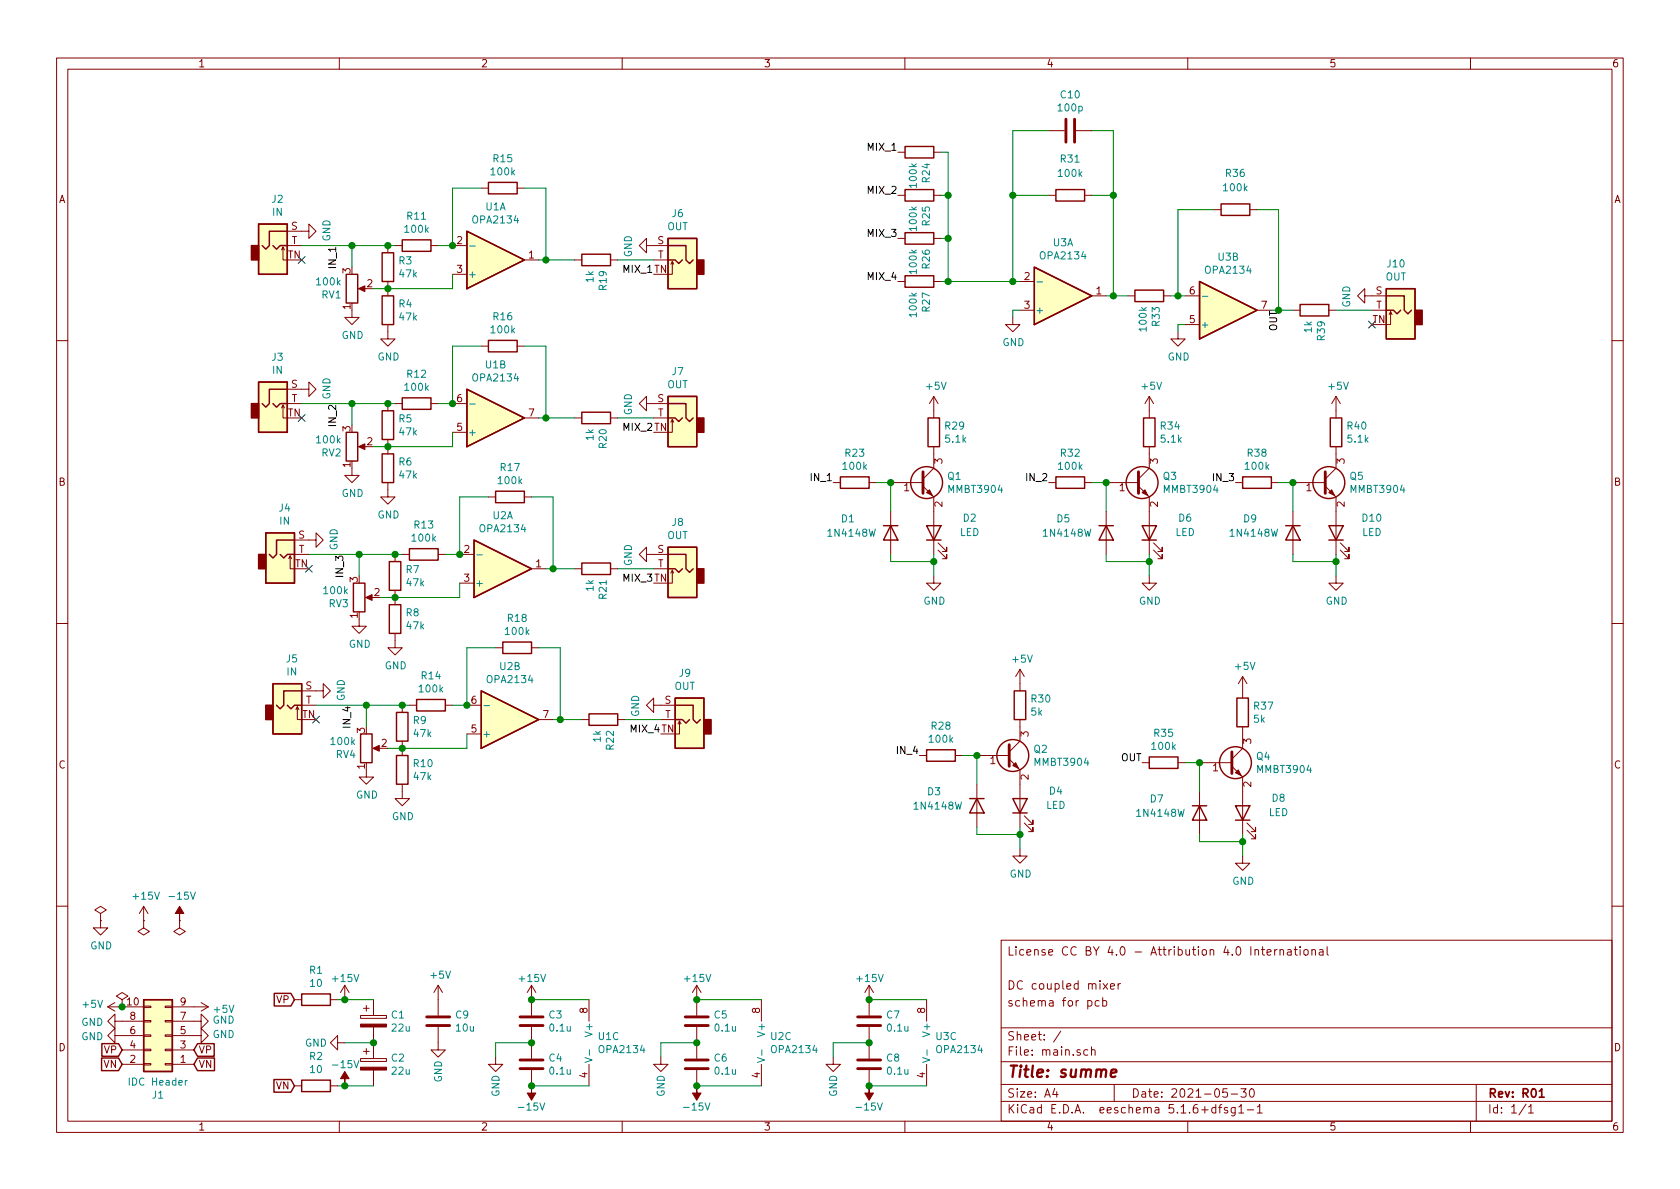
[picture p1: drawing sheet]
<svg xmlns="http://www.w3.org/2000/svg" width="297mm" height="210mm" viewBox="0 0 297 210" stroke-linecap="round" stroke-linejoin="round" font-family="sans-serif">
<g fill="none" stroke="#840000" stroke-width=".18">
<path d="M10 10.3h277v189.9h-277zM12 12.2h273v186.1h-273zM60 10.3v1.9M110 10.3v1.9M160 10.3v1.9M210 10.3v1.9M260 10.3v1.9M85.1 33.3h1.3M91.4 33.3h1.3M158.7 26.9h1.3M158.7 34.5h1.3M165.1 26.9h1.3"/>
<path d="M165.1 34.5h1.3M185.4 34.5h1.3M185.4 23.1h2.8M190.2 23.1h2.8M191.8 34.5h1.2M214.6 37.1h1.3M221 37.1h1.2M49.8 44.2l.2-.5v2.3h.8M50 43.7l.3 .5M50.8 40.9h3.8v-1.3l1.3 1.3-1.3 1.3v-1.3M50.8 43.4h2.5M62.2 54.9v1.2h1.3l-1.3 1.3-1.2-1.3h1.2"/>
<path d="M63.8 51h1M68.6 57.4v2.5h1.2l-1.2 1.3-1.3-1.3h1.3M68.6 43.4v1.3M68.6 49.8v2.5M69.8 43.4h1.3M76.2 43.4h1.3M80 43.4h2.5M80 48.5h2.5M92.7 46h2.5M101.6 46h1.3M107.9 46h1.3M114.3 43.4v-1.2l-1.3 1.2 1.3 1.3v-1.3h3.8"/>
<path d="M115.6 46h2.5M118.9 46.2l-.3 .5M119.1 46.7l-.2-.5v2.3h-.8M158.7 42.2h1.3M158.7 49.8h1.3M165.1 42.2h1.3M165.1 49.8h1.3M179.1 56.1v1.3h1.2l-1.2 1.3-1.3-1.3h1.3M180.3 49.8h2.6M180.3 54.9h2.6M193 52.3h2.6M199.4 52.3h1.3"/>
<path d="M205.7 52.3h1.3M208.3 58.7v1.2h1.2l-1.2 1.3-1.3-1.3h1.3M209.5 52.3h2.6M209.5 57.4h2.6M222.2 54.9h2.6M228.6 54.9h1.3M234.9 54.9h1.3M241.3 52.3v-1.3l-1.3 1.3 1.3 1.3v-1.3h3.8M242.6 54.9h2.5M245.9 55.1l-.3 .5M246.1 55.6l-.2-.5v2.3h-.8M10 60.2h2"/>
<path d="M49.8 72.1l.2-.5v2.3h.8M50 71.6l.3 .5M50.8 68.8h3.8v-1.2l1.3 1.2-1.3 1.3v-1.3M50.8 71.4h2.5M63.8 79h1M68.6 71.4v1.2M68.6 77.7v2.6M69.8 71.4h1.3M76.2 71.4h1.3M80 71.4h2.5M80 76.4h2.5M85.1 61.2h1.3"/>
<path d="M91.4 61.2h1.3M92.7 73.9h2.5M101.6 73.9h1.3M107.9 73.9h1.3M114.3 71.4v-1.3l-1.3 1.3 1.3 1.2v-1.2h3.8M115.6 73.9h2.5M118.9 74.2l-.3 .5M119.1 74.7l-.2-.5v2.2h-.8M165.1 79v3.8l-1.9 1.9M165.1 70.1v3.8M165.1 70.1l-.8 1.3M165.1 70.1l.8 1.3"/>
<path d="M203.2 79v3.8l-1.9 1.9M203.2 70.1v3.8M203.2 70.1l-.8 1.3M203.2 70.1l.8 1.3M236.2 79v3.8l-1.9 1.9M236.2 70.1v3.8M236.2 70.1l-.7 1.3M236.2 70.1l.8 1.3M285 60.2h2M51.1 98.8l.2-.5v2.3h.8M51.3 98.3l.3 .5M52.1 95.5h3.8v-1.3l1.2 1.3-1.2 1.3v-1.3"/>
<path d="M52.1 98h2.5M62.2 82.8v1.3h1.3l-1.3 1.2-1.2-1.2h1.2M68.6 85.3v2.6h1.2l-1.2 1.2-1.3-1.2h1.3M69.8 98v1.3M71.1 98h1.3M77.5 98h1.2M81.3 98h2.5M86.4 87.9h1.2M92.7 87.9h1.3M114.3 98v-1.2l-1.3 1.2 1.3 1.3v-1.3h3.8M147.3 85.3h1.3M153.7 85.3h1.2"/>
<path d="M157.5 90.4v7.6M157.5 85.3h5.7M163.2 86l1.9 1.9v10.1M165.9 97.3l1.5 1.5v-.8v.8h-.8M165.9 96l1.5 1.5v-.7v.7h-.8M185.4 85.3h1.3M191.8 85.3h1.2M195.6 90.4v7.6M195.6 85.3h5.7M201.3 86l1.9 1.9v10.1M204 97.3l1.5 1.5v-.8v.8h-.8M204 96l1.5 1.5v-.7v.7h-.8"/>
<path d="M218.4 85.3h1.3M224.8 85.3h1.3M228.6 90.4v7.6M228.6 85.3h5.7M234.3 86l1.9 1.9v10.1M237 97.3l1.5 1.5v-.8v.8h-.8M237 96l1.5 1.5v-.7v.7h-.8M10 110.3h2M63.5 109.5v1.2h1.3l-1.3 1.3-1.3-1.3h1.3M65 105.7h1M69.8 112v2.5h1.3l-1.3 1.3-1.2-1.3h1.2M69.8 104.4v2.5"/>
<path d="M81.3 103.1h2.5M87.6 114.5h1.3M94 100.6h2.5M94 114.5h1.2M101.6 100.6h1.3M107.9 100.6h1.3M115.6 100.6h2.5M118.9 100.8l-.3 .5M119.1 101.3l-.2-.5v2.3h-.8M165.1 101.8v1.3h1.3l-1.3 1.3-1.3-1.3h1.3M180.3 118.4v3.8M180.3 118.4l-.7 1.2"/>
<path d="M180.3 118.4l.8 1.2M203.2 101.8v1.3h1.3l-1.3 1.3-1.3-1.3h1.3M219.7 119.6v3.8M219.7 119.6l-.8 1.3M219.7 119.6l.8 1.3M236.2 101.8v1.3h1.3l-1.3 1.3-1.3-1.3h1.3M285 110.3h2M52.3 125.5l.3-.5v2.2h.7M52.6 125l.2 .5M53.3 122.2h3.8v-1.3l1.3 1.3-1.3 1.2v-1.2M53.3 124.7h2.6M64.8 136.1v1.3h1.2l-1.2 1.3-1.3-1.3h1.3"/>
<path d="M66.3 132.3h1M71.1 138.7v2.5h1.3l-1.3 1.3-1.3-1.3h1.3M71.1 124.7v1.3M71.1 131.1v2.5M72.4 124.7h1.3M78.7 124.7h1.3M82.5 124.7h2.6M82.5 129.8h2.6M95.2 127.2h2.6M102.9 127.2h1.2M109.2 127.2h1.3M115.6 124.7v-1.3l-1.3 1.3 1.3 1.3v-1.3h3.8"/>
<path d="M116.8 127.2h2.6M120.1 127.5l-.2 .5M120.4 128l-.3-.5v2.3h-.7M162.6 133.6h1.2M168.9 133.6h1.3M172.7 138.7v7.6M172.7 133.6h5.7M178.4 134.2l1.9 1.9v10.2M180.3 127.2v3.9l-1.9 1.9M201.9 134.9h1.3M208.3 134.9h1.2M212.1 139.9v7.7"/>
<path d="M212.1 134.9h5.7M217.8 135.5l1.9 1.9v10.2M219.7 128.5v3.8l-1.9 1.9M180.3 150.1v1.3h1.3l-1.3 1.2-1.2-1.2h1.2M181.1 145.5l1.5 1.6v-.8v.8h-.7M181.1 144.3l1.5 1.5v-.8v.8h-.7M219.7 151.4v1.2h1.3l-1.3 1.3-1.3-1.3h1.3M220.5 146.8l1.5 1.5v-.7v.7h-.8M220.5 145.5l1.5 1.6v-.8v.8h-.8M10 160.2h2M17.8 161.5l1-.6-1-.6-1 .6 1 .6v1.3M17.8 162.8h.1"/>
<path d="M17.8 162.8v1.3h1.2l-1.2 1.2-1.3-1.2h1.3M19 178l1.3 .8M19 178h6.4M20.3 177.3l-1.3 .7M21.6 176.8l1-.7-1-.6-1 .6 1 .7v1.2M21.6 178h.1M25.4 177.9h1.3v.3h-1.3zM25.4 162.8v1.3l1 .6-1 .6-1-.6 1-.6M25.4 162.8h.1M25.4 160.3l-.8 1.2M25.4 160.3v2.5M25.4 160.3l.8 1.2"/>
<path d="M29.2 177.9h1.3v.3h-1.3zM30.5 178h6.3M31.7 162.8v1.3l1.1 .6-1.1 .6-1-.6 1-.6M31.7 162.8h.1M35.6 177.3l1.2 .7M36.8 178l-1.2 .8M52.1 176.8h1.2M58.4 176.8h1.3M61 174.2l-.8 1.3M61 174.2v2.6M61 174.2l.7 1.3M63.8 179.6h4.5v.5h-4.5z"/>
<path d="M64.3 178.3h1M64.8 177.8v1M66 176.8v2.8M77.5 174.2l-.8 1.3M77.5 174.2v5.4M77.5 174.2l.7 1.3M94 174.2l-.8 1.3M94 174.2v5.4M94 174.2l.7 1.3M104.1 176.8v3.8M123.2 174.2l-.8 1.3M123.2 174.2v5.4"/>
<path d="M123.2 174.2l.8 1.3M134.6 176.8v3.8M153.7 174.2l-.8 1.3M153.7 174.2v5.4M153.7 174.2l.7 1.3M163.8 176.8v3.8M177 166.3h108v32h-108zM192.3 177l.5-.1 .3 .3-.1 .6-.2 .1-.5-.1M194.3 177l-.4-.1-.3 .3 .1 .6 .2 .1 .4-.1M195 177l.4-.1 .3 .3-.1 .6-.2 .1-.4-.1M195 176.4v1.5M195 173.9l.8 1"/>
<path d="M195.8 173.9l-.8 1M196.3 174.4l.8-.1-.1-.3-.5-.1-.2 .2 .1 .7h.6M197.7 173.9v1M198.1 173.9l-.4 .3M223 167.9h.6M223.2 167.4v1.3l.4 .2M224 168.4l.7-.1v-.3l-.5-.1-.2 .2 .1 .7h.6M225.4 167.9v1M225.8 167.9l-.4 .3M226.3 168l.2-.1 .4 .1v.9M226.3 167.9v1M227.7 168h.5l.1 .9"/>
<path d="M228.3 168.3h-.5l-.2 .2 .2 .4 .5-.1M228.8 167.9h.6M229 167.4v1.3l.4 .2M229.9 167.4v.2M229.9 167.9v1M230.6 168l.2-.1 .4 .1v.8l-.2 .1-.4-.1zM232 168l.2-.1 .3 .1 .1 .9M232 167.9v1M233.3 168h.6v.9M233.9 168.3h-.4l-.3 .2 .3 .4 .4-.1M234.6 167.4v1.3l.3 .2M285 160.2h2"/>
<path d="M20.3 180.6v-1.3l-1.3 1.3 1.3 1.3v-1.3h5.1M20.3 183.1v-1.2l-1.3 1.2 1.3 1.3v-1.3h5.1M21.6 188.2h3.8M21.6 185.7h3.8M25.4 180.5h1.3v.2h-1.3zM25.4 185.5h1.3v.3h-1.3zM25.4 188.1h1.3v.2h-1.3zM25.4 183h1.3v.3h-1.3zM29.2 180.5h1.3v.2h-1.3zM29.2 185.5h1.3v.3h-1.3zM29.2 188.1h1.3v.2h-1.3zM29.2 183h1.3v.3h-1.3z"/>
<path d="M30.5 183.1h5.1v-1.2l1.2 1.2-1.2 1.3v-1.3M30.5 180.6h5.1v-1.3l1.2 1.3-1.2 1.3v-1.3M30.5 188.2h3.8M30.5 185.7h3.8M52.1 192h1.2M58.4 192h1.3M59.7 184.4v-1.3l-1.3 1.3 1.3 1.3v-1.3h1.3M60 198.3v1.9M63.8 187.2h4.5v.5h-4.5zM64.3 185.9h1M64.8 185.4v1M66 181.6v5.6"/>
<path d="M66 189.2v2.8M77.5 181.6v4.1h1.2l-1.2 1.2-1.3-1.2h1.3M87.6 186.9v1.3h1.3l-1.3 1.3-1.2-1.3h1.2M94 181.6v5.6M94 189.2v2.8M104.1 188.2v3.8M110 198.3v1.9M116.8 186.9v1.3h1.3l-1.3 1.3-1.2-1.3h1.2M123.2 181.6v5.6M123.2 189.2v2.8M134.6 188.2v3.8M147.3 186.9v1.3h1.3l-1.3 1.3-1.3-1.3h1.3"/>
<path d="M153.7 181.6v5.6M153.7 189.2v2.8M160 198.3v1.9M163.8 188.2v3.8M177 194.8h108M177 191.8h108M177 187.8h108M177 181.8h108M186.5 192.5l-.4 1h1M186.8 193v1M187.6 182.3l-1.3 2M192.3 185.7l-.4-.1-.3 .3 .1 .6 .2 .1 .4-.1"/>
<path d="M193 185.7l.2-.1 .3 .1 .1 .9M193 185.1v1.5M197 191.8v3M210 198.3v1.9M215 195.9l-.5-.1-.3 .3 .1 .6 .2 .1 .5-.1M215 195.3v1.5M215.5 195.8h.5M216 195.3l-.3 .2v1.3M217 192.5h-.7l-.1 .7 .2-.1 .5 .1 .1 .2v.5l-.2 .1-.6-.1M217 195.9l-.3-.1-.2 .2v.3l.5 .1v.3h-.5M217.7 193.5h1.1M218.4 195.8v1.2l-.3 .3h-.3"/>
<path d="M218.4 195.9l-.4-.1-.3 .3 .1 .6h.6M219 195.8l.5-.5v1.5M219 196.8h.9M219.4 192.5h.9l-.5 .6 .5 .1v.7l-.3 .1-.6-.1M220.5 196.3h1.2M221.1 192.6l.2-.1a.8 .8 0 0 1 .5 .8 .8 .8 0 0 1-.5 .7 1 1 0 0 1-.2-1.4zM222.3 195.8l.4-.5v1.5M222.3 196.8h.9M260 198.3v1.9M261 191.8v6.5M269.8 195.2l-1.2 2M270.3 195.8l.4-.5v1.5"/>
<path d="M270.3 196.8h.8"/>
</g>
<path d="M272.2 193l.4-.5v1.5M272.2 194h.8" fill="none" stroke="#840000" stroke-width=".3"/>
<path d="M196.4 189.8l1-.2-.1-.4h-.7l-.2 1 .2 .2 .6-.1" fill="none" stroke="#840000" stroke-width=".41"/>
<g fill="none" stroke="#840000" stroke-width=".25">
<path d="M45.7 39.6h5.1v8.9h-5.1zM86.4 32.3h5v2h-5zM160 25.9h5.1v2h-5.1zM160 33.5h5.1v2.1h-5.1zM186.7 33.5h5.1v2.1h-5.1zM215.9 36.1h5.1v2h-5.1zM48.3 43.4l.6 .7 .6-.7h1.3M50.8 40.9h-3.2v2.5l-.6 .7-.6-.7M61.2 48.5h2v5.1h-2zM67.6 52.3h2v5.1h-2zM67.6 44.7h2v5.1h-2zM71.1 42.4h5.1v2h-5.1z"/>
<path d="M82.5 40.9l10.2 5.1-10.2 5zM102.9 45h5v2h-5zM118.1 42.2h5.1v8.8h-5.1zM118.1 46h1.3l.6 .6 .6-.6M118.1 43.4h3.2v2.6l.6 .6 .7-.6M160 41.1h5.1v2.1h-5.1zM160 48.8h5.1v2h-5.1zM182.9 47.2l10.1 5.1-10.1 5.1zM200.7 51.3h5v2h-5zM212.1 49.8l10.1 5.1-10.1 5zM229.9 53.8h5v2.1h-5zM245.1 51h5.1v8.9h-5.1z"/>
<path d="M245.1 54.9h1.3l.6 .6 .6-.6M245.1 52.3h3.2v2.6l.6 .6 .7-.6M45.7 67.6h5.1v8.8h-5.1zM48.3 71.4l.6 .6 .6-.6h1.3M50.8 68.8h-3.2v2.6l-.6 .6-.6-.6M61.2 76.4h2v5.1h-2zM67.6 72.6h2v5.1h-2zM71.1 70.4h5.1v2h-5.1zM82.5 68.8l10.2 5.1-10.2 5.1zM86.4 60.2h5v2h-5zM102.9 72.9h5v2h-5zM118.1 70.1h5.1v8.9h-5.1z"/>
<path d="M118.1 73.9h1.3l.6 .6 .6-.6M118.1 71.4h3.2v2.5l.6 .6 .7-.6M164.1 73.9h2v5.1h-2zM202.2 73.9h2v5.1h-2zM235.2 73.9h2v5.1h-2zM47 94.2h5.1v8.9h-5.1zM49.5 98l.7 .7 .6-.7h1.3M52.1 95.5h-3.2v2.5l-.6 .7-.7-.7M67.6 80.3h2v5h-2zM68.8 99.3h2.1v5.1h-2.1zM72.4 97h5.1v2.1h-5.1zM83.8 95.5l10.2 5.1-10.2 5.1z"/>
<path d="M87.6 86.9h5.1v2h-5.1zM102.9 99.6h5v2h-5zM118.1 96.8h5.1v8.9h-5.1zM118.1 98h3.2v2.6l.6 .6 .7-.6M148.6 84.3h5.1v2.1h-5.1zM156.2 93h2.5M157.5 93l1.2 2.5h-2.5zM163.8 93h2.6l-1.3 2.5zM163.8 95.5h2.6M186.7 84.3h5.1v2.1h-5.1zM194.3 93h2.5M195.6 93l1.2 2.5h-2.5z"/>
<path d="M201.9 93h2.6l-1.3 2.5zM201.9 95.5h2.6M219.7 84.3h5.1v2.1h-5.1zM227.3 93h2.6M228.6 93l1.3 2.5h-2.6zM234.9 93h2.6l-1.3 2.5zM234.9 95.5h2.6M62.5 103.1h2v5.1h-2zM68.8 106.9h2.1v5.1h-2.1zM88.9 113.5h5.1v2.1h-5.1zM118.1 100.6h1.3l.6 .6 .6-.6M48.3 120.9h5v8.9h-5z"/>
<path d="M50.8 124.7l.6 .6 .7-.6h1.2M53.3 122.2h-3.1v2.5l-.7 .6-.6-.6M63.8 129.8h2v5.1h-2zM70.1 133.6h2v5.1h-2zM70.1 126h2v5.1h-2zM73.7 123.7h5v2h-5zM85.1 122.2l10.1 5-10.1 5.1zM104.1 126.2h5.1v2.1h-5.1zM119.4 123.4h5.1v8.9h-5.1zM119.4 127.2h1.2l.7 .7 .6-.7M119.4 124.7h3.2v2.5l.6 .7 .6-.7M163.8 132.6h5.1v2h-5.1z"/>
<path d="M179.3 122.2h2.1v5h-2.1zM203.2 133.9h5.1v2h-5.1zM218.7 123.4h2v5.1h-2zM171.4 141.2h2.6M172.7 141.2l1.3 2.6h-2.6zM179.1 141.2h2.5l-1.3 2.6zM179.1 143.8h2.5M210.8 142.5h2.6M212.1 142.5l1.3 2.5h-2.6zM218.4 142.5h2.6l-1.3 2.5zM218.4 145h2.6M25.4 176.8h5.1v12.7h-5.1z"/>
<path d="M48.5 175.7h2.9l.7 1.1-.7 1.1h-2.9zM53.3 175.8h5.1v2h-5.1zM18 187.1h3l.6 1.1-.6 1.1h-3zM18 184.6h3l.6 1.1-.6 1.1h-3zM34.9 187.1h3v2.2h-3l-.6-1.1zM34.9 184.6h3v2.2h-3l-.6-1.1zM48.4 190.9h3l.7 1.1-.7 1.1h-3zM53.3 191h5.1v2h-5.1z"/>
<circle cx="163.8" cy="85.3" r="2.82"/>
<circle cx="201.9" cy="85.3" r="2.82"/>
<circle cx="234.9" cy="85.3" r="2.82"/>
<circle cx="179.1" cy="133.6" r="2.82"/>
<circle cx="218.4" cy="134.9" r="2.82"/>
</g>
<g fill="#840000" stroke="#840000" stroke-width=".18">
<path d="M64.6 105.7l1.2-.5v1z"/>
<path d="M63.4 79l1.1-.5v1z"/>
<path d="M63.4 51l1.1-.5v1.1z"/>
<path d="M65.9 132.3l1.2-.5v1z"/>
<path d="M163.8 87.1l.5-.5 .5 1z"/>
<path d="M202.4 86.6l.5 1-1-.5z"/>
<path d="M234.9 87.1l.6-.5 .5 1z"/>
<path d="M179.1 135.4l.5-.5 .5 1z"/>
<path d="M218.4 136.6l.5-.5 .6 1.1z"/>
<path d="M94 192v1.3h.7l-.7 1.3-.8-1.3h.8z"/>
<path d="M153.7 192v1.3h.7l-.7 1.3-.8-1.3h.8z"/>
<path d="M123.2 192v1.3h.8l-.8 1.3-.8-1.3h.8z"/>
<path d="M31.7 160.3l.8 1.2h-.8v1.3v-1.3h-.7z"/>
<path d="M61 189.5l.7 1.2h-.7v1.3v-1.3h-.8z"/>
<path d="M63.8 181.1h4.5v.5h-4.5z"/>
<path d="M63.8 188.7h4.5v.5h-4.5z"/>
</g>
<g fill="#ffffc2" stroke="#ffffc2" stroke-width=".18">
<path d="M47 94.2h5.1v8.9h-5.1z"/>
<path d="M45.7 67.6h5.1v8.8h-5.1z"/>
<path d="M118.1 42.2h5.1v8.8h-5.1z"/>
<path d="M118.1 70.1h5.1v8.9h-5.1z"/>
<path d="M119.4 123.4h5.1v8.9h-5.1z"/>
<path d="M118.1 96.8h5.1v8.9h-5.1z"/>
<path d="M45.7 39.6h5.1v8.9h-5.1z"/>
<path d="M48.3 120.9h5v8.9h-5z"/>
<path d="M82.5 40.9l10.2 5.1-10.2 5z"/>
<path d="M25.4 176.8h5.1v12.7h-5.1z"/>
<path d="M245.1 51h5.1v8.9h-5.1z"/>
<path d="M85.1 122.2l10.1 5-10.1 5.1z"/>
<path d="M182.9 47.2l10.1 5.1-10.1 5.1z"/>
<path d="M212.1 49.8l10.1 5.1-10.1 5z"/>
<path d="M83.8 95.5l10.2 5.1-10.2 5.1z"/>
<path d="M82.5 68.8l10.2 5.1-10.2 5.1z"/>
</g>
<g fill="#840000" stroke="#840000" stroke-width=".25">
<path d="M45.7 98h1.3v2.6h-1.3z"/>
<path d="M44.4 71.4h1.3v2.5h-1.3z"/>
<path d="M123.2 46h1.3v2.5h-1.3z"/>
<path d="M123.2 73.9h1.3v2.5h-1.3z"/>
<path d="M124.5 127.2h1.2v2.6h-1.2z"/>
<path d="M123.2 100.6h1.3v2.5h-1.3z"/>
<path d="M44.4 43.4h1.3v2.6h-1.3z"/>
<path d="M47 124.7h1.3v2.5h-1.3z"/>
<path d="M250.2 54.9h1.3v2.5h-1.3z"/>
</g>
<g fill="none" stroke="#840000" stroke-width=".51">
<path d="M188.5 21.1v4M190 21.1v4M163.2 83.4v3.8M201.3 83.4v3.8M234.3 83.4v3.8M178.4 131.7v3.8M217.8 133v3.8M75.4 179.8h4.1M91.9 179.8h4.1M121.2 179.8h4M151.6 179.8h4.1M75.4 181.4h4.1"/>
<path d="M91.9 181.4h4.1M91.9 189h4.1M91.9 187.4h4.1M121.2 181.4h4M121.2 189h4M121.2 187.4h4M151.6 181.4h4.1M151.6 189h4.1M151.6 187.4h4.1"/>
</g>
<g fill="none" stroke="#008484" stroke-width=".18">
<path d="M83 43.5h1M183.4 49.9h1M212.6 52.4h1M83 71.4h1M84.3 98.1h1M85.6 124.8h1M33.1 191.1l-.3 .2M103.4 187l1.3 .4-1.3 .5M104.2 185.6v1M133.9 187l1.3 .4-1.3 .5M134.7 185.6v1M163.1 187l1.3 .4-1.3 .5"/>
<path d="M163.9 185.6v1"/>
</g>
<g fill="none" stroke="#008400" stroke-width=".18">
<path d="M85.1 33.3h-5.1v10.1h-2.5M92.7 33.3h3.8v12.7M166.4 34.5h1.2M166.4 26.9h1.2v22.9M179.1 34.5h6.3M185.4 23.1h-6.3v26.7M193 23.1h3.8v29.2M193 34.5h3.8M214.6 37.1h-6.3v15.2M222.2 37.1h3.9v17.8h2.5M53.3 43.4h16.5M62.2 43.4v3.8"/>
<path d="M80 48.5v2.5h-14M95.2 46h6.4M109.2 46h6.4M166.4 49.8h13.9M166.4 42.2h1.2M180.3 54.9h-1.2v1.2M195.6 52.3h3.8M207 52.3h2.5M209.5 57.4h-1.2v1.3M236.2 54.9h6.4M53.3 71.4h16.5M62.2 71.4v3.8"/>
<path d="M80 76.4v2.6h-14M85.1 61.2h-5.1v10.2h-2.5M92.7 61.2h3.8v12.7M95.2 73.9h6.4M109.2 73.9h6.4M54.6 98h16.5M63.5 98v3.8M86.4 87.9h-5.1v10.1h-2.6M94 87.9h3.8v12.7M154.9 85.3h2.6v5.1M157.5 98v1.3h7.6M165.1 98v3.8"/>
<path d="M193 85.3h2.6v5.1M195.6 98v1.3h7.6M203.2 98v3.8M226.1 85.3h2.5v5.1M228.6 98v1.3h7.6M236.2 98v3.8M81.3 103.1v2.6h-14M87.6 114.5h-5.1v10.2h-2.5M95.2 114.5h3.9v12.7M96.5 100.6h5.1M109.2 100.6h6.4M55.9 124.7h16.5"/>
<path d="M64.8 124.7v3.8M82.5 129.8v2.5h-13.9M97.8 127.2h5.1M110.5 127.2h6.3M170.2 133.6h2.5v5.1M209.5 134.9h2.6v5M172.7 146.3v1.3h7.6M180.3 146.3v3.8M212.1 147.6v1.2h7.6M219.7 147.6v3.8M59.7 176.8h6.3M94 176.8h10.1"/>
<path d="M123.2 176.8h11.4M153.7 176.8h10.1M59.7 192h6.3M61 184.4h5M94 192h10.1M94 184.4h-6.4v2.5M123.2 192h11.4M123.2 184.4h-6.4v2.5M153.7 192h10.1M153.7 184.4h-6.4v2.5"/>
</g>
<g fill="#008400" stroke="#008400" stroke-width=".25">
<circle cx="123.2" cy="192" r=".51"/>
<circle cx="94" cy="176.8" r=".51"/>
<circle cx="226.1" cy="54.9" r=".51"/>
<circle cx="94" cy="184.4" r=".51"/>
<circle cx="167.6" cy="34.5" r=".51"/>
<circle cx="165.1" cy="99.3" r=".51"/>
<circle cx="94" cy="192" r=".51"/>
<circle cx="196.9" cy="52.3" r=".51"/>
<circle cx="123.2" cy="176.8" r=".51"/>
<circle cx="208.3" cy="52.3" r=".51"/>
<circle cx="123.2" cy="184.4" r=".51"/>
<circle cx="99.1" cy="127.2" r=".51"/>
<circle cx="167.6" cy="42.2" r=".51"/>
<circle cx="68.6" cy="71.4" r=".51"/>
<circle cx="21.6" cy="178" r=".51"/>
<circle cx="66" cy="184.4" r=".51"/>
<circle cx="68.6" cy="79" r=".51"/>
<circle cx="62.2" cy="71.4" r=".51"/>
<circle cx="82.6" cy="124.7" r=".51"/>
<circle cx="167.6" cy="49.8" r=".51"/>
<circle cx="179.1" cy="34.5" r=".51"/>
<circle cx="81.3" cy="98" r=".51"/>
<circle cx="80" cy="71.4" r=".51"/>
<circle cx="62.2" cy="43.4" r=".51"/>
<circle cx="80" cy="43.4" r=".51"/>
<circle cx="196.9" cy="34.5" r=".51"/>
<circle cx="68.6" cy="51" r=".51"/>
<circle cx="68.6" cy="43.4" r=".51"/>
<circle cx="61" cy="176.8" r=".51"/>
<circle cx="71.1" cy="124.7" r=".51"/>
<circle cx="71.1" cy="132.3" r=".51"/>
<circle cx="219.7" cy="148.8" r=".51"/>
<circle cx="157.5" cy="85.3" r=".51"/>
<circle cx="195.6" cy="85.3" r=".51"/>
<circle cx="64.8" cy="124.7" r=".51"/>
<circle cx="228.6" cy="85.3" r=".51"/>
<circle cx="61" cy="192" r=".51"/>
<circle cx="172.7" cy="133.6" r=".51"/>
<circle cx="180.3" cy="147.6" r=".51"/>
<circle cx="212.1" cy="134.9" r=".51"/>
<circle cx="236.2" cy="99.3" r=".51"/>
<circle cx="69.9" cy="98" r=".51"/>
<circle cx="69.9" cy="105.7" r=".51"/>
<circle cx="96.5" cy="46" r=".51"/>
<circle cx="153.7" cy="176.8" r=".51"/>
<circle cx="179.1" cy="49.8" r=".51"/>
<circle cx="153.7" cy="192" r=".51"/>
<circle cx="96.5" cy="73.9" r=".51"/>
<circle cx="203.2" cy="99.3" r=".51"/>
<circle cx="63.5" cy="98" r=".51"/>
<circle cx="153.7" cy="184.4" r=".51"/>
<circle cx="97.8" cy="100.6" r=".51"/>
</g>
<path d="M52.7 45.4l1.2 1.2M53.9 45.4l-1.2 1.2M242 56.8l1.2 1.2M243.2 56.8l-1.2 1.2M52.7 73.3l1.2 1.2M53.9 73.3l-1.2 1.2M54 100l1.2 1.2M55.2 100l-1.2 1.2M55.3 126.6l1.2 1.3M56.5 126.6l-1.2 1.3" fill="none" stroke="#000084" stroke-width=".18"/>
<text font-size="2.8" fill="#840000" x="178" y="190.5">Title: summe</text>
<g font-size="2.1" fill="#840000">
<text x="178" y="169">License CC BY 4.0 - Attribution 4.0 International</text>
<text x="178" y="178">schema for pcb</text>
<text x="178" y="175">DC coupled mixer</text>
<text x="178" y="184">Sheet: /</text>
<text x="178" y="186.7">File: main.sch</text>
<text x="178" y="196.9">KiCad E.D.A. eeschema 5.1.6+dfsg1-1</text>
<text x="178" y="194.1">Size: A4</text>
<text x="200" y="194.1">Date: 2021-05-30</text>
<text x="263" y="194.1">Rev: R01</text>
<text x="263" y="196.9">Id: 1/1</text>
</g>
<g font-size="1.8" fill="#840000">
<text x="35" y="11.9">1</text>
<text x="85" y="11.9">2</text>
<text x="135" y="11.9">3</text>
<text x="185" y="11.9">4</text>
<text x="235" y="11.9">5</text>
<text x="285" y="11.9">6</text>
<text x="10.4" y="35.9">A</text>
<text x="285.4" y="35.9">A</text>
<text x="51.5" y="40.6">S</text>
<text x="50.9" y="45.7">TN</text>
<text x="51.5" y="43.2">T</text>
<text x="80.8" y="43.2">2</text>
<text x="93.5" y="45.7">1</text>
<text x="116.3" y="43.2">S</text>
<text x="116.3" y="45.7">T</text>
<text x="62" y="48.4" transform="rotate(-90 62 48.4)">3</text>
<text x="64.9" y="50.8">2</text>
<text x="80.8" y="48.3">3</text>
<text x="181.1" y="49.5">2</text>
<text x="193.8" y="52.1">1</text>
<text x="210.3" y="52.1">6</text>
<text x="243.3" y="52.1">S</text>
<text x="62" y="54.7" transform="rotate(-90 62 54.7)">1</text>
<text x="181.1" y="54.6">3</text>
<text x="210.3" y="57.1">5</text>
<text x="223" y="54.6">7</text>
<text x="242.7" y="57.1">TN</text>
<text x="243.3" y="54.6">T</text>
<text x="51.5" y="68.6">S</text>
<text x="51.5" y="71.1">T</text>
<text x="80.8" y="71.1">6</text>
<text x="116.3" y="71.1">S</text>
<text x="50.9" y="73.7">TN</text>
<text x="62" y="76.3" transform="rotate(-90 62 76.3)">3</text>
<text x="80.8" y="76.2">5</text>
<text x="93.5" y="73.7">7</text>
<text x="116.3" y="73.7">T</text>
<text x="62" y="82.6" transform="rotate(-90 62 82.6)">1</text>
<text x="64.9" y="78.7">2</text>
<text x="166.6" y="82" transform="rotate(-90 166.6 82)">3</text>
<text x="204.7" y="82" transform="rotate(-90 204.7 82)">3</text>
<text x="237.7" y="82" transform="rotate(-90 237.7 82)">3</text>
<text x="10.4" y="85.9">B</text>
<text x="159.8" y="86.9">1</text>
<text x="166.6" y="89.6" transform="rotate(-90 166.6 89.6)">2</text>
<text x="197.9" y="86.9">1</text>
<text x="204.7" y="89.6" transform="rotate(-90 204.7 89.6)">2</text>
<text x="231" y="86.9">1</text>
<text x="237.7" y="89.6" transform="rotate(-90 237.7 89.6)">2</text>
<text x="285.4" y="85.9">B</text>
<text x="52.8" y="95.2">S</text>
<text x="52.2" y="100.3">TN</text>
<text x="52.8" y="97.8">T</text>
<text x="82.1" y="97.8">2</text>
<text x="94.8" y="100.3">1</text>
<text x="116.3" y="97.8">S</text>
<text x="116.3" y="100.3">T</text>
<text x="63.2" y="103" transform="rotate(-90 63.2 103)">3</text>
<text x="66.2" y="105.4">2</text>
<text x="82.1" y="102.9">3</text>
<text x="63.2" y="109.3" transform="rotate(-90 63.2 109.3)">1</text>
<text x="54" y="121.9">S</text>
<text x="54.1" y="124.5">T</text>
<text x="83.3" y="124.5">6</text>
<text x="117.5" y="124.5">S</text>
<text x="53.4" y="127">TN</text>
<text x="64.5" y="129.6" transform="rotate(-90 64.5 129.6)">3</text>
<text x="83.3" y="129.5">5</text>
<text x="96" y="127">7</text>
<text x="117.6" y="127">T</text>
<text x="181.9" y="130.3" transform="rotate(-90 181.9 130.3)">3</text>
<text x="221.2" y="131.5" transform="rotate(-90 221.2 131.5)">3</text>
<text x="10.4" y="135.9">C</text>
<text x="64.5" y="136" transform="rotate(-90 64.5 136)">1</text>
<text x="67.5" y="132.1">2</text>
<text x="175.1" y="135.1">1</text>
<text x="181.9" y="137.9" transform="rotate(-90 181.9 137.9)">2</text>
<text x="214.5" y="136.4">1</text>
<text x="285.4" y="135.9">C</text>
<text x="221.2" y="139.2" transform="rotate(-90 221.2 139.2)">2</text>
<text x="22.5" y="177.8">10</text>
<text x="31.9" y="177.8">9</text>
<text x="48.9" y="177.4">VP</text>
<text x="103.9" y="179.2" transform="rotate(-90 103.9 179.2)">8</text>
<text x="134.4" y="179.2" transform="rotate(-90 134.4 179.2)">8</text>
<text x="163.6" y="179.2" transform="rotate(-90 163.6 179.2)">8</text>
<text x="10.4" y="185.9">D</text>
<text x="23" y="185.4">4</text>
<text x="23" y="182.9">6</text>
<text x="23" y="180.3">8</text>
<text x="31.9" y="185.4">3</text>
<text x="31.9" y="182.9">5</text>
<text x="31.9" y="180.3">7</text>
<text x="285.4" y="185.9">D</text>
<text x="18.3" y="188.8">VN</text>
<text x="18.4" y="186.3">VP</text>
<text x="23" y="188">2</text>
<text x="31.9" y="188">1</text>
<text x="35.1" y="188.8">VN</text>
<text x="35.1" y="186.3">VP</text>
<text x="103.9" y="190.6" transform="rotate(-90 103.9 190.6)">4</text>
<text x="134.4" y="190.6" transform="rotate(-90 134.4 190.6)">4</text>
<text x="163.6" y="190.6" transform="rotate(-90 163.6 190.6)">4</text>
<text x="48.8" y="192.7">VN</text>
<text x="35" y="199.9">1</text>
<text x="85" y="199.9">2</text>
<text x="135" y="199.9">3</text>
<text x="185" y="199.9">4</text>
<text x="235" y="199.9">5</text>
<text x="285" y="199.9">6</text>
</g>
<g font-size="1.8" fill="#008484">
<text x="187.6" y="17.4">C10</text>
<text x="187.2" y="19.7">100p</text>
<text x="87.3" y="28.7">R15</text>
<text x="187.6" y="28.7">R31</text>
<text x="48.1" y="35.9">J2</text>
<text x="86.9" y="31">100k</text>
<text x="162.1" y="33" transform="rotate(-90 162.1 33)">100k</text>
<text x="164.4" y="32.2" transform="rotate(-90 164.4 32.2)">R24</text>
<text x="187.2" y="31.3">100k</text>
<text x="216.5" y="33.8">100k</text>
<text x="216.8" y="31.3">R36</text>
<text x="48.2" y="38.2">IN</text>
<text x="71.7" y="41.2">100k</text>
<text x="72" y="38.9">R11</text>
<text x="83.7" y="39.5">OPA2134</text>
<text x="85.9" y="37.2">U1A</text>
<text x="118" y="40.7">OUT</text>
<text x="118.9" y="38.4">J6</text>
<text x="162.1" y="40.7" transform="rotate(-90 162.1 40.7)">100k</text>
<text x="164.4" y="39.8" transform="rotate(-90 164.4 39.8)">R25</text>
<text x="58.4" y="42.7" transform="rotate(-90 58.4 42.7)">GND</text>
<text x="70.6" y="46.8">R3</text>
<text x="111.7" y="45.5" transform="rotate(-90 111.7 45.5)">GND</text>
<text x="164.4" y="47.5" transform="rotate(-90 164.4 47.5)">R26</text>
<text x="184.1" y="45.9">OPA2134</text>
<text x="186.2" y="43.6">U3A</text>
<text x="215.4" y="46.1">U3B</text>
<text x="245.3" y="47.3">J10</text>
<text x="56.1" y="50.5">100k</text>
<text x="56.9" y="52.8">RV1</text>
<text x="70.7" y="49.1">47k</text>
<text x="82.7" y="49.1">+</text>
<text x="105" y="49.9" transform="rotate(-90 105 49.9)">1k</text>
<text x="107.3" y="51.3" transform="rotate(-90 107.3 51.3)">R19</text>
<text x="162.1" y="48.3" transform="rotate(-90 162.1 48.3)">100k</text>
<text x="213.3" y="48.4">OPA2134</text>
<text x="245" y="49.6">OUT</text>
<text x="60.4" y="59.9">GND</text>
<text x="70.6" y="54.4">R4</text>
<text x="70.7" y="56.7">47k</text>
<text x="86.9" y="58.9">100k</text>
<text x="87.3" y="56.6">R16</text>
<text x="162.1" y="55.9" transform="rotate(-90 162.1 55.9)">100k</text>
<text x="164.4" y="55.1" transform="rotate(-90 164.4 55.1)">R27</text>
<text x="183" y="55.5">+</text>
<text x="202.7" y="58.4" transform="rotate(-90 202.7 58.4)">100k</text>
<text x="205.1" y="57.6" transform="rotate(-90 205.1 57.6)">R33</text>
<text x="212.2" y="58">+</text>
<text x="232" y="58.8" transform="rotate(-90 232 58.8)">1k</text>
<text x="238.7" y="54.4" transform="rotate(-90 238.7 54.4)">GND</text>
<text x="48.1" y="63.8">J3</text>
<text x="66.8" y="63.7">GND</text>
<text x="85.9" y="65.1">U1B</text>
<text x="177.2" y="61.2">GND</text>
<text x="206.5" y="63.7">GND</text>
<text x="234.3" y="60.2" transform="rotate(-90 234.3 60.2)">R39</text>
<text x="48.2" y="66.1">IN</text>
<text x="58.4" y="70.7" transform="rotate(-90 58.4 70.7)">GND</text>
<text x="71.7" y="69.1">100k</text>
<text x="72" y="66.8">R12</text>
<text x="83.7" y="67.5">OPA2134</text>
<text x="118" y="68.7">OUT</text>
<text x="118.9" y="66.3">J7</text>
<text x="163.9" y="68.9">+5V</text>
<text x="202" y="68.9">+5V</text>
<text x="235" y="68.9">+5V</text>
<text x="70.6" y="74.7">R5</text>
<text x="70.7" y="77">47k</text>
<text x="82.7" y="77.1">+</text>
<text x="105" y="77.8" transform="rotate(-90 105 77.8)">1k</text>
<text x="111.7" y="73.5" transform="rotate(-90 111.7 73.5)">GND</text>
<text x="167.2" y="76">R29</text>
<text x="205.3" y="76">R34</text>
<text x="238.3" y="76">R40</text>
<text x="56.1" y="78.4">100k</text>
<text x="56.9" y="80.7">RV2</text>
<text x="70.6" y="82.3">R6</text>
<text x="88.5" y="83.3">R17</text>
<text x="107.3" y="79.2" transform="rotate(-90 107.3 79.2)">R20</text>
<text x="149.2" y="83.1">100k</text>
<text x="149.5" y="80.8">R23</text>
<text x="167.3" y="78.3">5.1k</text>
<text x="187.3" y="83.1">100k</text>
<text x="187.6" y="80.8">R32</text>
<text x="205.4" y="78.3">5.1k</text>
<text x="220.3" y="83.1">100k</text>
<text x="220.6" y="80.8">R38</text>
<text x="238.4" y="78.3">5.1k</text>
<text x="60.4" y="87.9">GND</text>
<text x="70.7" y="84.6">47k</text>
<text x="88.2" y="85.6">100k</text>
<text x="167.6" y="84.9">Q1</text>
<text x="167.8" y="87.2">MMBT3904</text>
<text x="205.7" y="84.9">Q3</text>
<text x="205.9" y="87.2">MMBT3904</text>
<text x="238.7" y="84.9">Q5</text>
<text x="239" y="87.2">MMBT3904</text>
<text x="49.4" y="90.5">J4</text>
<text x="49.5" y="92.8">IN</text>
<text x="66.8" y="91.7">GND</text>
<text x="73" y="95.8">100k</text>
<text x="73.3" y="93.5">R13</text>
<text x="85" y="94.1">OPA2134</text>
<text x="87.1" y="91.8">U2A</text>
<text x="118" y="95.3">OUT</text>
<text x="118.9" y="93">J8</text>
<text x="146.6" y="94.9">1N4148W</text>
<text x="148.8" y="92.4">D1</text>
<text x="169.7" y="94.8">LED</text>
<text x="170.3" y="92.2">D2</text>
<text x="184.7" y="94.9">1N4148W</text>
<text x="186.9" y="92.4">D5</text>
<text x="207.8" y="94.8">LED</text>
<text x="208.4" y="92.2">D6</text>
<text x="217.7" y="94.9">1N4148W</text>
<text x="219.9" y="92.4">D9</text>
<text x="240.8" y="94.8">LED</text>
<text x="240.9" y="92.2">D10</text>
<text x="59.7" y="97.3" transform="rotate(-90 59.7 97.3)">GND</text>
<text x="71.8" y="101.4">R7</text>
<text x="111.7" y="100.1" transform="rotate(-90 111.7 100.1)">GND</text>
<text x="57.4" y="105.1">100k</text>
<text x="58.2" y="107.4">RV3</text>
<text x="72" y="103.7">47k</text>
<text x="83.9" y="103.8">+</text>
<text x="105" y="104.5" transform="rotate(-90 105 104.5)">1k</text>
<text x="107.3" y="105.9" transform="rotate(-90 107.3 105.9)">R21</text>
<text x="163.3" y="106.9">GND</text>
<text x="201.4" y="106.9">GND</text>
<text x="234.4" y="106.9">GND</text>
<text x="71.8" y="109">R8</text>
<text x="72" y="111.3">47k</text>
<text x="89.5" y="112.3">100k</text>
<text x="89.8" y="110">R18</text>
<text x="50.6" y="117.1">J5</text>
<text x="50.7" y="119.5">IN</text>
<text x="61.7" y="114.5">GND</text>
<text x="68" y="118.4">GND</text>
<text x="88.4" y="118.5">U2B</text>
<text x="120.1" y="119.7">J9</text>
<text x="179.1" y="117.2">+5V</text>
<text x="218.5" y="118.5">+5V</text>
<text x="61" y="124" transform="rotate(-90 61 124)">GND</text>
<text x="74.2" y="122.4">100k</text>
<text x="74.6" y="120.1">R14</text>
<text x="86.3" y="120.8">OPA2134</text>
<text x="119.2" y="122">OUT</text>
<text x="182.4" y="124.2">R30</text>
<text x="221.8" y="125.5">R37</text>
<text x="58.6" y="131.7">100k</text>
<text x="73.1" y="128">R9</text>
<text x="73.2" y="130.3">47k</text>
<text x="85.2" y="130.4">+</text>
<text x="106.2" y="131.2" transform="rotate(-90 106.2 131.2)">1k</text>
<text x="113" y="126.8" transform="rotate(-90 113 126.8)">GND</text>
<text x="164.4" y="131.3">100k</text>
<text x="164.7" y="129">R28</text>
<text x="182.3" y="126.5">5k</text>
<text x="204.1" y="130.3">R35</text>
<text x="221.7" y="127.8">5k</text>
<text x="59.5" y="134.1">RV4</text>
<text x="73.2" y="135.7">R10</text>
<text x="73.2" y="138">47k</text>
<text x="108.5" y="132.6" transform="rotate(-90 108.5 132.6)">R22</text>
<text x="182.8" y="133.1">Q2</text>
<text x="183.1" y="135.4">MMBT3904</text>
<text x="203.8" y="132.6">100k</text>
<text x="222.2" y="134.4">Q4</text>
<text x="222.5" y="136.7">MMBT3904</text>
<text x="62.9" y="141.2">GND</text>
<text x="161.8" y="143.2">1N4148W</text>
<text x="164" y="140.6">D3</text>
<text x="184.9" y="143">LED</text>
<text x="185.6" y="140.5">D4</text>
<text x="203.4" y="141.9">D7</text>
<text x="224.9" y="141.8">D8</text>
<text x="69.3" y="145">GND</text>
<text x="201.2" y="144.4">1N4148W</text>
<text x="224.3" y="144.3">LED</text>
<text x="178.5" y="155.2">GND</text>
<text x="23.7" y="159.1">+15V</text>
<text x="30.3" y="159.1">-15V</text>
<text x="217.9" y="156.5">GND</text>
<text x="16" y="167.9">GND</text>
<text x="54.8" y="172.2">R1</text>
<text x="59" y="173.7">+15V</text>
<text x="76.3" y="173.1">+5V</text>
<text x="92" y="173.7">+15V</text>
<text x="121.2" y="173.7">+15V</text>
<text x="151.7" y="173.7">+15V</text>
<text x="14.7" y="178.2">+5V</text>
<text x="37.9" y="179.1">+5V</text>
<text x="54.9" y="174.5">10</text>
<text x="14.4" y="181.4">GND</text>
<text x="14.4" y="183.9">GND</text>
<text x="37.6" y="183.6">GND</text>
<text x="37.6" y="181">GND</text>
<text x="53.9" y="185.1">GND</text>
<text x="69.2" y="180.1">C1</text>
<text x="69.4" y="182.4">22u</text>
<text x="80.6" y="180.1">C9</text>
<text x="80.7" y="182.4">10u</text>
<text x="97.1" y="180.1">C3</text>
<text x="97.3" y="182.4">0.1u</text>
<text x="104.8" y="182.9" transform="rotate(-90 104.8 182.9)">V+</text>
<text x="105.8" y="183.9">U1C</text>
<text x="126.3" y="180.1">C5</text>
<text x="126.5" y="182.4">0.1u</text>
<text x="135.3" y="182.9" transform="rotate(-90 135.3 182.9)">V+</text>
<text x="136.3" y="183.9">U2C</text>
<text x="156.8" y="180.1">C7</text>
<text x="157" y="182.4">0.1u</text>
<text x="164.5" y="182.9" transform="rotate(-90 164.5 182.9)">V+</text>
<text x="165.5" y="183.9">U3C</text>
<text x="23.2" y="192">IDC Header</text>
<text x="54.8" y="187.4">R2</text>
<text x="54.9" y="189.8">10</text>
<text x="59.2" y="188.9">-15V</text>
<text x="69.2" y="187.7">C2</text>
<text x="69.4" y="190">22u</text>
<text x="78.2" y="191.4" transform="rotate(-90 78.2 191.4)">GND</text>
<text x="97.1" y="187.7">C4</text>
<text x="97.3" y="190">0.1u</text>
<text x="106.1" y="186.2">OPA2134</text>
<text x="126.3" y="187.7">C6</text>
<text x="126.5" y="190">0.1u</text>
<text x="136.6" y="186.2">OPA2134</text>
<text x="156.8" y="187.7">C8</text>
<text x="157" y="190">0.1u</text>
<text x="165.8" y="186.2">OPA2134</text>
<text x="27" y="194.3">J1</text>
<text x="88.3" y="194" transform="rotate(-90 88.3 194)">GND</text>
<text x="92" y="196.4">-15V</text>
<text x="117.5" y="194" transform="rotate(-90 117.5 194)">GND</text>
<text x="121.3" y="196.4">-15V</text>
<text x="148" y="194" transform="rotate(-90 148 194)">GND</text>
<text x="151.7" y="196.4">-15V</text>
</g>
<g font-size="1.8">
<text x="153.6" y="26.7">MIX_1</text>
<text x="153.6" y="34.3">MIX_2</text>
<text x="153.6" y="41.9">MIX_3</text>
<text x="59.4" y="47.2" transform="rotate(-90 59.4 47.2)">IN_1</text>
<text x="110.5" y="48.3">MIX_1TN</text>
<text x="153.6" y="49.5">MIX_4</text>
<text x="225.8" y="58.6" transform="rotate(-90 225.8 58.6)">OUT</text>
<text x="59.4" y="75.1" transform="rotate(-90 59.4 75.1)">IN_2</text>
<text x="110.5" y="76.2">MIX_2TN</text>
<text x="143.6" y="85.1">IN_1</text>
<text x="181.7" y="85.1">IN_2</text>
<text x="214.7" y="85.1">IN_3</text>
<text x="60.7" y="101.8" transform="rotate(-90 60.7 101.8)">IN_3</text>
<text x="110.5" y="102.9">MIX_3TN</text>
<text x="62" y="128.4" transform="rotate(-90 62 128.4)">IN_4</text>
<text x="111.7" y="129.5">MIX_4TN</text>
<text x="158.8" y="133.3">IN_4</text>
<text x="198.2" y="134.6">OUT</text>
</g>
</svg>
